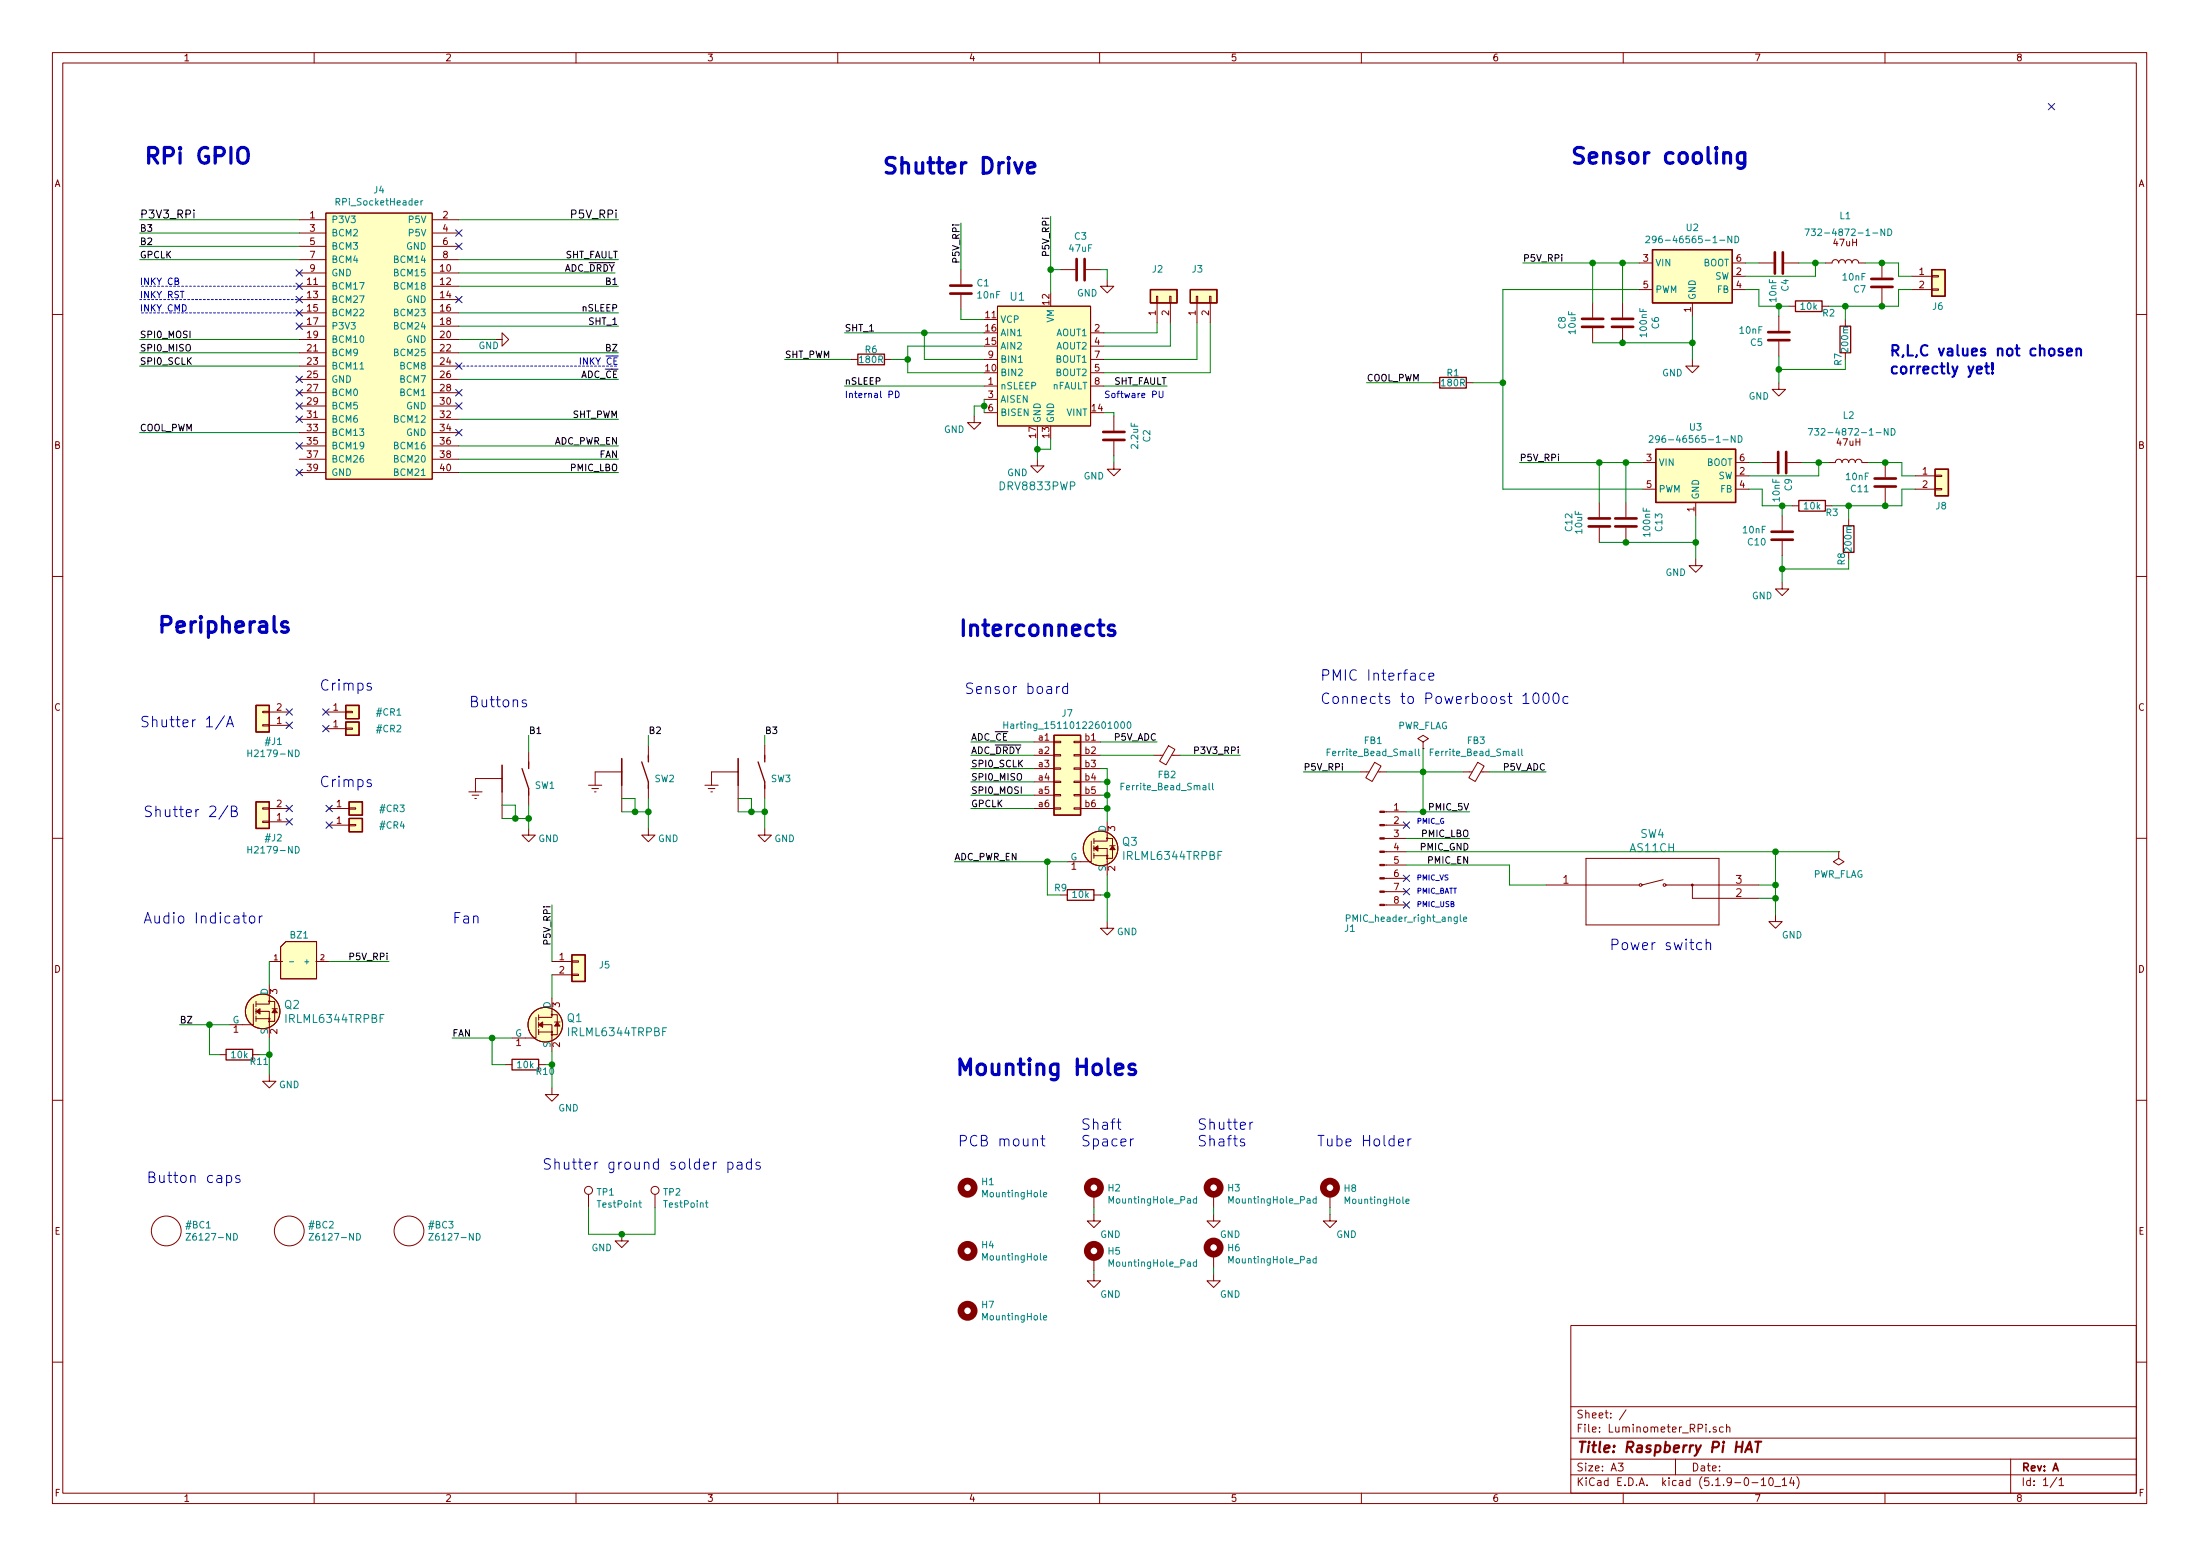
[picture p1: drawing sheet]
<svg xmlns="http://www.w3.org/2000/svg" width="420mm" height="297mm" viewBox="0 0 420 297" stroke-linecap="round" stroke-linejoin="round" font-family="sans-serif">
<g fill="none" stroke="#840000" stroke-width=".19">
<path d="M10 10h400v277h-400zM12 12h396v273.1h-396zM60 10v2M110 10v2M160 10v2M210 10v2M260 10v2M310 10v2M360 10v2M57.1 41.9h5.1M57.1 52.1h5.1M57.1 54.6h5.1"/>
<path d="M57.1 57.2h5.1M57.1 59.7h5.1M57.1 44.5h5.1M57.1 47h5.1M57.1 49.6h5.1M62.2 40.7h20.3v50.8h-20.3zM82.5 41.9h5.1M82.5 52.1h5.1M82.5 54.6h5.1M82.5 57.2h5.1M82.5 59.7h5.1M82.5 44.5h5.1"/>
<path d="M82.5 47h5.1M82.5 49.6h5.1M183.5 51.5v2.8M183.5 56.3v2.8M190.5 58.5h17.8v22.8h-17.8zM202.6 51.5h2.8M207.4 51.5h2.8M211.5 53.4v1.2h1.2l-1.2 1.3-1.3-1.3h1.3M220.9 56.6h.2v1.2h-.2zM221 57.8v3.8M223.4 56.6h.2v1.2h-.2zM223.5 57.8v3.8"/>
<path d="M228.5 56.6h.2v1.2h-.2zM228.6 57.8v3.8M231 56.6h.3v1.2h-.3zM231.1 57.8v3.8M304.2 57.8v2.8M309.9 57.8v2.8M313.1 50.2h2.5M313.1 55.3h2.5M323.2 57.8v2.6M330.8 50.2h2.6M330.8 52.7h2.6M330.8 55.3h2.6"/>
<path d="M335.9 50.2h2.8M340.7 50.2h2.8M341.6 58.5h1.3M348 58.5h1.2M348.6 50.2h1.3a.63 .63 0 0 1 .6-.6 .63 .63 0 0 1 .7 .6 .63 .63 0 0 1 .6-.6 .63 .63 0 0 1 .6 .6 .63 .63 0 0 1 .7-.6 .63 .63 0 0 1 .6 .6 .63 .63 0 0 1 .6-.6 .63 .63 0 0 1 .7 .6h1.2M359.4 50.2v2.8M359.4 55v2.8M365.1 52.7h3.8M365.1 55.3h3.8M368.9 55.2h1.3v.2h-1.3zM368.9 52.6h1.3v.3h-1.3zM10 60h2"/>
<path d="M57.1 62.3h5.1M57.1 64.8h5.1M57.1 67.3h5.1M57.1 69.9h5.1M57.1 72.4h5.1M57.1 75h5.1M57.1 77.5h5.1M82.5 62.3h5.1M82.5 64.8h5.1M82.5 67.3h5.1M82.5 69.9h5.1M82.5 72.4h5.1"/>
<path d="M82.5 75h5.1M82.5 77.5h5.1M94.6 64.8h1.3v-1.3l1.3 1.3-1.3 1.3v-1.3M162.6 68.6h1.2M168.9 68.6h1.3M186.1 79.4v1.3h1.2l-1.2 1.3-1.3-1.3h1.3M188 68.6h2.5M188 73.7h2.5M188 76.2h2.5M188 78.8h2.5M208.3 68.6h2.5M208.3 73.7h2.5"/>
<path d="M208.3 63.5h2.5M208.3 66.1h2.5M208.3 71.2h2.5M212.7 79.4v2.8M273.7 73.1h1.3M280 73.1h1.3M304.2 62.6v2.8M309.9 62.6v2.8M323.2 68.6v1.3h1.3l-1.3 1.3-1.3-1.3h1.3M339.7 73.1v1.2h1.3l-1.3 1.3-1.2-1.3h1.2M339.7 60.4v2.8M339.7 65.2v2.8"/>
<path d="M352.4 61v1.3M352.4 67.3v1.3M408 60h2M57.1 80h5.1M57.1 82.6h5.1M57.1 85.1h5.1M57.1 87.7h5.1M57.1 90.2h5.1M82.5 80h5.1M82.5 82.6h5.1M82.5 85.1h5.1M82.5 87.7h5.1"/>
<path d="M82.5 90.2h5.1M198.1 87.7v1.2h1.3l-1.3 1.3-1.3-1.3h1.3M212.7 88.3v1.3h1.3l-1.3 1.2-1.2-1.2h1.2M212.7 84.2v2.8M305.4 95.9v2.8M310.5 95.9v2.8M313.7 88.3h2.5M313.7 93.4h2.5M323.8 95.9v2.6M331.5 88.3h2.5M331.5 90.8h2.5M331.5 93.4h2.5"/>
<path d="M336.5 88.3h2.8M340.4 98.5v2.8M341.4 88.3h2.8M342.3 96.6h1.2M348.6 96.6h1.3M349.2 88.3h1.3a.63 .63 0 0 1 .7-.6 .63 .63 0 0 1 .6 .6 .63 .63 0 0 1 .6-.6 .63 .63 0 0 1 .7 .6 .63 .63 0 0 1 .6-.6 .63 .63 0 0 1 .6 .6 .63 .63 0 0 1 .7-.6 .63 .63 0 0 1 .6 .6h1.3M353.1 99.1v1.3M360 88.3v2.8M360 93.1v2.8M365.8 90.8h3.8M365.8 93.4h3.8M369.6 93.3h1.2v.2h-1.2z"/>
<path d="M369.6 90.7h1.2v.3h-1.2zM10 110h2M305.4 100.7v2.8M310.5 100.7v2.8M323.8 106.7v1.3h1.3l-1.3 1.3-1.2-1.3h1.2M340.4 111.2v1.2h1.2l-1.2 1.3-1.3-1.3h1.3M340.4 103.3v2.8M353.1 105.4v1.3M408 110h2M50.2 135.8h1.2v.3h-1.2zM50.2 138.3h1.2v.3h-1.2zM51.4 135.9h3.8"/>
<path d="M51.4 138.5h3.8M62.2 139.1h3.8M62.2 135.9h3.8M66 139h1.3v.2h-1.3zM66 135.8h1.3v.3h-1.3zM50.2 154.2h1.2v.3h-1.2zM50.2 156.8h1.2v.2h-1.2zM51.4 154.3h3.8M51.4 156.9h3.8M62.9 154.3h3.8M62.9 157.5h3.8M66.7 157.4h1.2v.2h-1.2z"/>
<path d="M66.7 154.2h1.2v.3h-1.2zM89.5 151.2h2.6M90.2 151.8h1.2M90.7 152.4h.3M95.9 148.6h-5.1v2.6M95.9 151.2v5M101 158.2v1.2h1.2l-1.2 1.3-1.3-1.3h1.3M101 143.5v2.6M101 151.2v2.5M112.4 149.9h2.5M113 150.5h1.3M113.5 151.2h.3"/>
<path d="M118.7 147.4h-5v2.5M118.7 149.9v5.1M123.8 158.2v1.2h1.3l-1.3 1.3-1.2-1.3h1.2M123.8 142.3v2.5M123.8 149.9v2.5M134.6 149.9h2.6M135.3 150.5h1.2M135.8 151.2h.3M141 147.4h-5.1v2.5M141 149.9v5.1M146 158.2v1.2h1.3l-1.3 1.3-1.2-1.3h1.2M146 142.3v2.5"/>
<path d="M146 149.9v2.5M197.5 144.2h3.8M197.5 141.6h3.8M197.5 146.7h3.8M197.5 149.3h3.8M197.5 151.8h3.8M197.5 154.3h3.8M201.3 154.2h1.3v.3h-1.3zM201.3 151.7h1.3v.2h-1.3zM201.3 149.1h1.3v.3h-1.3zM201.3 146.6h1.3v.2h-1.3zM201.3 144.1h1.3v.2h-1.3z"/>
<path d="M201.3 141.5h1.3v.3h-1.3zM205.1 154.2h1.3v.3h-1.3zM205.1 151.7h1.3v.2h-1.3zM205.1 149.1h1.3v.3h-1.3zM205.1 146.6h1.3v.2h-1.3zM205.1 144.1h1.3v.2h-1.3zM205.1 141.5h1.3v.3h-1.3zM206.4 144.2h3.8M206.4 141.6h3.8M206.4 146.7h3.8M206.4 149.3h3.8M206.4 151.8h3.8"/>
<path d="M206.4 154.3h3.8M211.5 156.9v3.7h-2.6M220.3 144.2h1.8M223.2 142.4l1.2 .7-1.7 2.9-1.2-.7zM223.8 144.2h1.6M259.7 147.4h1.8M262.5 145.5l1.3 .7-1.7 3-1.3-.7zM263.1 147.4h1.7M264.4 157.5h4.2M264.4 155h4.2M271.8 141.6l1-.6-1-.6-1 .6 1 .6v1.3M271.8 142.9h.1"/>
<path d="M279.4 147.4h1.8M282.2 145.5l1.2 .7-1.7 3-1.2-.7zM282.8 147.4h1.7M10 160h2M202.6 170.9h1.2M208.4 160.6v3.9h-4.6M208.9 162h2.6v5M208.9 160.1v1M208.9 161.5v1M208.9 162.9v1M208.9 163.4h2.6M208.9 170.9h1.3"/>
<path d="M211.3 160.1h1.2v3.8h-1.2M211.5 175.9v1.3h1.2l-1.2 1.3-1.3-1.3h1.3M212 161.5h1M264.4 160.1h4.2M264.4 172.8h4.2M264.4 170.2h4.2M264.4 167.7h4.2M264.4 165.1h4.2M264.4 162.6h4.2M295.3 168.9h17.8M302.9 163.9h25.4v12.7h-25.4zM313.6 168.9h.1"/>
<path d="M317.6 167.9l-4 1M318.1 168.9h.1M318.1 168.9h17.8M323.2 168.9v2.6h12.7M339.1 174.7v1.2h1.3l-1.3 1.3-1.3-1.3h1.3M351.2 162.6v1.3l1 .6-1 .6-1.1-.6 1.1-.6M351.2 162.6h.1M408 160h2M48.4 191.7v3.9h-4.6M48.9 193.1h2.5v5.1M48.9 194.5h2.5M48.9 191.2v1"/>
<path d="M48.9 192.6v1M48.9 194v1M51.3 191.2h1.2v3.8h-1.2M51.4 188v3.7h-2.5M51.4 183.6h2.6M51.9 192.6h1.1M53.6 180.8l1-1.1h5.9v7.2h-6.9zM60.3 183.6h2.6M102.4 194.2v4h-4.6M102.9 195.6h2.5v5.1M102.9 197h2.5M102.9 193.7v1"/>
<path d="M102.9 195.1v1M102.9 196.5v1M105.3 193.7h1.1v3.8h-1.1M105.4 190.5v3.7h-2.5M105.4 183.6h3.8M105.4 186.1h3.8M105.9 195.1h1M109.2 186h1.3v.2h-1.3zM109.2 183.4h1.3v.3h-1.3zM10 210h2M41.9 201.3h1.3M48.3 201.3h1.2"/>
<path d="M51.4 205.1v1.3h1.3l-1.3 1.3-1.2-1.3h1.2M96.5 203.2h1.3M102.9 203.2h1.2M105.4 207.7v1.3h1.3l-1.3 1.2-1.3-1.2h1.3M408 210h2M112.4 228v2.5M118.7 235.6v1.3h1.3l-1.3 1.3-1.2-1.3h1.2M125.1 228v2.5M208.9 231.8v1.3h1.3l-1.3 1.3-1.3-1.3h1.3M208.9 228v2.5M231.8 231.8v1.3h1.2l-1.2 1.3-1.3-1.3h1.3M231.8 228v2.5"/>
<path d="M231.8 239.4v2.6M254 231.8v1.3h1.3l-1.3 1.3-1.3-1.3h1.3M254 228v2.5M208.9 243.2v1.3h1.3l-1.3 1.3-1.3-1.3h1.3M208.9 240.1v2.5M231.8 243.2v1.3h1.2l-1.2 1.3-1.3-1.3h1.3M300 253h108v32.1h-108zM10 260h2M300 278.5h108M300 274.5h108M300 268.5h108M309 279.3h1l-.5 .6 .4 .1v.7l-.2 .1-.7-.1"/>
<path d="M310.5 269.1l-1.2 2M320 278.5v3M327.7 272.5l-.3-.1-.2 .2 .1 .2 .4 .2v.3h-.5M329.1 272.5l-.4-.1-.3 .3v.6l.3 .1 .4-.1M329.7 272.5l.2-.1 .4 .1 .1 .9M329.7 271.9v1.5M384 278.5v6.6M408 260h2M60 285.1v1.9M110 285.1v1.9M160 285.1v1.9M210 285.1v1.9"/>
<path d="M260 285.1v1.9M300 281.5h108M310 285.1v1.9M334.6 283h1.1M336.4 282.5l.4-.4v1.5M336.4 283.6h.8M337.9 282.3l.3-.2a.81 .81 0 0 1 .5 .6 .81 .81 0 0 1-.2 .8l-.2 .1a.79 .79 0 0 1-.4-1.3zM338.9 283.8h1.2M340.4 282.5l.4-.4v1.5M340.4 283.6h.8M342.2 282l-.4 1.1h.9M342.5 282.6v1"/>
<path d="M343.2 281.9a1.71 1.71 0 0 1 0 2.3M360 285.1v1.9M392.8 282l-1.3 2M393.2 282.5l.5-.4v1.5M393.2 283.6h.9"/>
<circle cx="210.2" cy="162" r="3.3"/>
<circle cx="211.5" cy="160.1" r=".13"/>
<circle cx="211.5" cy="163.9" r=".13"/>
<circle cx="211.5" cy="163.4" r=".13"/>
<circle cx="313.3" cy="168.9" r=".25"/>
<circle cx="317.9" cy="168.9" r=".25"/>
<circle cx="50.2" cy="193.1" r="3.3"/>
<circle cx="51.4" cy="194.5" r=".13"/>
<circle cx="51.4" cy="195" r=".13"/>
<circle cx="51.4" cy="191.2" r=".13"/>
<circle cx="104.1" cy="195.6" r="3.3"/>
<circle cx="105.4" cy="197" r=".13"/>
<circle cx="105.4" cy="197.5" r=".13"/>
<circle cx="105.4" cy="193.7" r=".13"/>
<circle cx="31.7" cy="235" r="2.84"/>
<circle cx="55.2" cy="235" r="2.84"/>
<circle cx="78.1" cy="235" r="2.84"/>
<circle cx="112.4" cy="227.2" r=".76"/>
<circle cx="125.1" cy="227.2" r=".76"/>
</g>
<path d="M333.3 277.2l.9-2 .4 2M333.5 276.7h1M335.2 275.2h1.2M335.8 275.2l-.2 2" fill="none" stroke="#840000" stroke-width=".41"/>
<g fill="none" stroke="#840000" stroke-width="1.3">
<circle cx="184.8" cy="226.7" r="1.27"/>
<circle cx="184.8" cy="238.8" r="1.27"/>
<circle cx="208.9" cy="226.7" r="1.27"/>
<circle cx="208.9" cy="238.8" r="1.27"/>
<circle cx="231.8" cy="238.2" r="1.27"/>
<circle cx="231.8" cy="226.7" r="1.27"/>
<circle cx="254" cy="226.7" r="1.27"/>
<circle cx="184.8" cy="250.2" r="1.27"/>
</g>
<g fill="none" stroke="#008484" stroke-width=".19">
<path d="M80.4 38.3v.9M80.7 38.3l-.3 .2M314.4 45.2l.4-.1 .3 .3-.8 .9h.8M316.3 45.6l-.3 .3-.3-.1-.2-.2v-.3l.3-.2h.2l.3 .2a.88 .88 0 0 1-.3 1h-.3M330.7 45.1v1.2l-.7-1.2v1.2M331.3 45.1a.64 .64 0 0 1 .8 .6 .64 .64 0 0 1-.8 .6zM344.7 43.7h.8l-.5 1.3M345.9 43.7h.8l-.4 .5 .3 .1 .1 .4-.2 .3-.6-.2M359.9 43.7v1.3l-.7-1.3v1.3M360.6 43.7a.64 .64 0 0 1 .7 .6 .64 .64 0 0 1-.7 .7zM68.8 70.4h.7M194.5 69.2h.7"/>
<path d="M315 83.3l.5-.1 .2 .3-.8 .9h.8M316.9 83.7l-.2 .3-.4-.1-.1-.2v-.3l.2-.2h.3l.2 .2a.88 .88 0 0 1-.2 1h-.4M331.4 83.2v1.2l-.8-1.2v1.2M332 83.2a.64 .64 0 0 1 .7 .6 .64 .64 0 0 1-.7 .6zM345.3 81.8h.9l-.6 1.3M346.6 81.8h.7l-.4 .5 .4 .1v.4l-.2 .3-.5-.2M360.6 81.8v1.3l-.7-1.3v1.3M361.2 81.8a.64 .64 0 0 1 .7 .6 .64 .64 0 0 1-.7 .7zM191.7 137.8v1.3M191.7 138.4h.8M192.5 137.8v1.3M214.2 137.9l.2-.1a.69 .69 0 0 1 .4 .6 .69 .69 0 0 1-.4 .7l-.4-.5z"/>
<path d="M215.4 137.9l.1-.1a.67 .67 0 0 1 .5 .6 .67 .67 0 0 1-.5 .7l-.2-.5zM47.3 143.2v1.2M47.3 143.8h.8M56.4 143.2a.64 .64 0 0 1 .8 .6 .64 .64 0 0 1-.8 .6zM214.1 150.1h.4M214.7 149.5h-.6v1.3M230.9 149.5v1.1l.2 .2M231.6 149.5v1.1l.2 .2M253.5 143.6h.4M254.1 143h-.6v1.3M270.3 143v1.1l.2 .2M270.9 143v1.1l.2 .2"/>
<path d="M273.2 143.6h.4M273.8 143h-.6v1.3M290 143v1.1l.1 .2M290.6 143v1.1l.2 .2M47.3 161.6v1.3M47.3 162.2h.8M56.4 161.6a.64 .64 0 0 1 .8 .6 .64 .64 0 0 1-.8 .7zM257.1 175.3l.7-.1v-.4l-.7-.2v1.3M278.9 174.6v1.1l.2 .2M279.5 175.5l.6-.1v-.3h-.4l-.2 .1 .1 .7h.5M55.3 183.6h.8M35.5 235.5h.9l-.9 1.2h.9"/>
<path d="M44.6 235.5a.64 .64 0 0 1 .7 .6 .64 .64 0 0 1-.7 .6zM59 235.5h.9l-.9 1.2h.9M68.1 235.5a.64 .64 0 0 1 .7 .6 .64 .64 0 0 1-.7 .6zM81.9 235.5h.9l-.9 1.2h.9M91 235.5a.64 .64 0 0 1 .7 .6 .64 .64 0 0 1-.7 .6zM122 229.6h.5M122.2 229.2v1.1l.3 .2M134.7 229.6h.5M134.9 229.2v1.1l.3 .2M199.3 228.1l.6-.1-.1-.3-.3-.1-.2 .2 .1 .6h.4M228.5 228.9l-.4-.1-.2 .3 .1 .5h.5M228.5 228.4v1.3"/>
<path d="M251.4 228.9l-.4-.1-.3 .3 .2 .5h.5M251.4 228.4v1.3M251.4 239.8v1.3M268.5 229.3l.6-.1v-.2l-.4-.1-.2 .2 .1 .6h.5M199.3 240.1l.6-.1-.1-.2-.3-.1-.2 .2 .1 .6h.4M199.3 251.5l.6-.1-.1-.2-.3-.1-.2 .2 .1 .6h.4M228.5 241l-.4-.1-.2 .2 .1 .6h.5M228.5 240.5v1.2M251.4 240.3h-.4l-.3 .2 .2 .6h.5"/>
</g>
<g fill="none" stroke="#840000" stroke-width=".25">
<path d="M219.7 55.3h5.1v2.5h-5.1zM227.3 55.3h5.1v2.5h-5.1zM315.6 47.7h15.2v10.1h-15.2zM342.9 57.4h5.1v2.1h-5.1zM368.9 51.5h2.6v5.1h-2.6zM163.8 67.6h5.1v2h-5.1zM275 72h5v2.1h-5zM351.4 62.3h2v5h-2zM316.2 85.8h15.3v10.1h-15.3zM343.5 95.5h5.1v2.1h-5.1zM369.6 89.6h2.5v5.1h-2.5zM352 100.4h2.1v5h-2.1z"/>
<path d="M48.9 134.7h2.5v5h-2.5zM66 137.8h2.6v2.6h-2.6zM66 134.7h2.6v2.5h-2.6zM48.9 153.1h2.5v5.1h-2.5zM66.7 156.2h2.5v2.6h-2.5zM66.7 153.1h2.5v2.5h-2.5zM99.7 146.7l1.3 3.8v1.3M101 145.5v1.2M122.6 145.5l1.2 3.8v1.2M123.8 144.2v1.3M144.8 145.5l1.2 3.8v1.2M146 144.2v1.3"/>
<path d="M201.3 140.4h5.1v15.2h-5.1zM203.8 169.8h5.1v2.1h-5.1zM323.2 168.8l-.1 .1 .1 .2M109.2 182.3h2.6v5.1h-2.6zM43.2 200.3h5.1v2h-5.1zM97.8 202.2h5.1v2.1h-5.1z"/>
<circle cx="323.2" cy="168.9" r=".13"/>
</g>
<g fill="none" stroke="#840000" stroke-width=".51">
<path d="M181.5 54.5h4M181.5 56h4M205.6 49.4v4.1M207.1 49.4v4.1M339 48.2v4M340.5 48.2v4M357.4 54.8h4M357.4 53.2h4M302.1 60.9h4.1M302.1 62.4h4.1M307.8 60.9h4.1M307.8 62.4h4.1"/>
<path d="M337.7 64.9h4.1M337.7 63.4h4.1M210.7 82.5h4.1M210.7 84h4.1M303.4 99h4.1M308.5 99h4M339.6 86.3v4M341.1 86.3v4M358 92.9h4.1M358 91.3h4.1M303.4 100.5h4.1M308.5 100.5h4"/>
<path d="M338.3 103h4.1M338.3 101.5h4.1"/>
</g>
<g fill="#ffffc2" stroke="#ffffc2" stroke-width=".19">
<path d="M316.2 85.8h15.3v10.1h-15.3z"/>
<path d="M369.6 89.6h2.5v5.1h-2.5z"/>
<path d="M315.6 47.7h15.2v10.1h-15.2z"/>
<path d="M368.9 51.5h2.6v5.1h-2.6z"/>
<path d="M62.2 40.7h20.3v50.8h-20.3z"/>
<path d="M201.3 140.4h5.1v15.2h-5.1z"/>
<path d="M53.6 180.8l1-1.1h5.9v7.2h-6.9z"/>
<path d="M219.7 55.3h5.1v2.5h-5.1z"/>
<path d="M227.3 55.3h5.1v2.5h-5.1z"/>
<path d="M109.2 182.3h2.6v5.1h-2.6z"/>
<path d="M66.7 156.2h2.5v2.6h-2.5z"/>
<path d="M66.7 153.1h2.5v2.5h-2.5z"/>
<path d="M66 137.8h2.6v2.6h-2.6z"/>
<path d="M66 134.7h2.6v2.5h-2.6z"/>
<path d="M48.9 153.1h2.5v5.1h-2.5z"/>
<path d="M48.9 134.7h2.5v5h-2.5z"/>
<path d="M190.5 58.5h17.8v22.8h-17.8z"/>
<circle cx="104.1" cy="195.6" r="3.3"/>
<circle cx="50.2" cy="193.1" r="3.3"/>
<circle cx="210.2" cy="162" r="3.3"/>
</g>
<g fill="#840000" stroke="#840000" stroke-width=".19">
<path d="M102.9 195.6l.7-.5v1z"/>
<path d="M106.4 195.1l.5 .8h-1z"/>
<path d="M48.9 193.1l.8-.5v1z"/>
<path d="M52.5 192.6l.5 .7h-1.1z"/>
<path d="M208.9 162l.8-.5v1z"/>
<path d="M212.5 161.5l.5 .7h-1z"/>
<path d="M263.5 172.6h.9v.3h-.9z"/>
<path d="M263.5 170.1h.9v.2h-.9z"/>
<path d="M263.5 167.5h.9v.3h-.9z"/>
<path d="M263.5 165h.9v.3h-.9z"/>
<path d="M263.5 162.5h.9v.2h-.9z"/>
<path d="M263.5 159.9h.9v.3h-.9z"/>
<path d="M263.5 157.4h.9v.2h-.9z"/>
<path d="M263.5 154.8h.9v.3h-.9z"/>
</g>
<path d="M95.9 146.1v5.1M118.7 144.8v5.1M141 144.8v5.1" fill="none" stroke="#840000" stroke-width=".3"/>
<path d="M26.7 57.2h30.4M57.1 59.7h-30.4M57.1 54.6h-30.4M87.6 69.9h30.5" fill="none" stroke="#0000c2" stroke-width=".19" stroke-dasharray=".4 .4"/>
<g fill="none" stroke="#008400" stroke-width=".19">
<path d="M26.7 41.9h30.4M26.7 49.6h30.4M26.7 47h30.4M26.7 44.5h30.4M87.6 41.9h30.5M87.6 59.7h30.5M87.6 49.6h30.5M87.6 52.1h29.9M87.6 54.6h30.5M183.5 42.6v8.9M183.5 59.1v1.9h4.5M200.7 41.3v14.6"/>
<path d="M200.7 51.5h1.9M210.2 51.5h1.3v1.9M290.8 50.2h22.3M304.2 50.2v7.6M309.9 50.2v7.6M313.1 55.3h-26.1v38.1h26.7M333.4 55.3h2.5v3.2h5.7M333.4 50.2h2.5M339.7 58.5v1.9M343.5 50.2h5.1M346.7 50.2v2.5h-13.3M352.4 58.5v2.5"/>
<path d="M356.2 50.2h6.4v2.5h2.5M359.4 57.8v.7M365.1 55.3h-2.5v3.2h-13.4M26.7 64.8h30.4M26.7 67.3h30.4M26.7 69.9h30.4M87.6 64.8h7M87.6 62.3h30.5M87.6 72.4h30.5M87.6 67.3h30.5M149.9 68.6h12.7M161.3 63.5h26.7"/>
<path d="M161.3 73.7h26.7M170.2 68.6h3.2M176.5 63.5v5.1h11.5M188 66.1h-14.6v5.1h14.6M188 77.5h-1.9v1.9M188 76.2v2.6M210.8 73.7h12.1M210.8 78.8h1.9v.6M221 61.6v1.9h-10.2M223.5 61.6v4.5h-12.7M228.6 61.6v7h-17.8M231.1 61.6v9.6h-20.3"/>
<path d="M261 73.1h12.7M281.3 73.1h5.7M304.2 65.4h19M323.2 60.4v8.2M339.7 68v5.1M352.4 68.6v1.9h-12.7M26.7 82.6h30.4M87.6 80h30.5M87.6 85.1h30.5M87.6 90.2h30.5M87.6 87.7h30.5M198.1 83.9v3.8"/>
<path d="M200.7 83.9v1.9h-2.6M212.7 87v1.3M290.2 88.3h23.5M305.4 88.3v7.6M310.5 88.3v7.6M323.8 98.5v8.2M334 88.3h2.5M334 93.4h2.5v3.2h5.8M340.4 96.6v1.9M344.2 88.3h5M347.3 88.3v2.5h-13.3M353.1 96.6v2.5"/>
<path d="M356.9 88.3h6.3v2.5h2.6M360 95.9v.7M365.8 93.4h-2.6v3.2h-13.3M305.4 103.5h18.4M340.4 106.1v5.1M353.1 106.7v1.9h-12.7M95.9 156.2h5.1M95.9 153.7h2.5v2.5M101 140.4v3.1M101 153.7v4.5M118.7 155h5.1M118.7 152.4h2.6v2.6"/>
<path d="M123.8 140.4v1.9M123.8 152.4v5.8M141 155h5M141 152.4h2.5v2.6M146 140.4v1.9M146 152.4v5.8M185.4 151.8h12.1M185.4 154.3h12.1M185.4 146.7h12.1M185.4 149.3h12.1M185.4 141.6h12.1M185.4 144.2h12.1"/>
<path d="M210.2 151.8h1.3M210.2 146.7h1.3v10.2M210.2 154.3h1.3M210.2 149.3h1.3M210.2 141.6h10.8M210.2 144.2h10.1M225.4 144.2h11.5M248.9 147.4h10.8M264.8 147.4h14.6M268.6 155h12.1M271.8 142.9v12.1M284.5 147.4h10.8"/>
<path d="M105.4 172.8v10.8M182.2 164.5h21.6M200 164.5v6.4h2.6M210.2 170.9h1.3M211.5 167v8.9M268.6 165.1h19.7v3.8h7M268.6 160.1h12.1M268.6 162.6h82.6M335.9 168.9h3.2M335.9 171.5h3.2M339.1 162.6v12.1M34.3 195.6h9.5"/>
<path d="M40 195.6v5.7h1.9M51.4 183.6v4.4M51.4 198.2v6.9M62.9 183.6h11.4M86.4 198.2h11.4M94 198.2v5h2.5M105.4 186.1v4.4M49.5 201.3h1.9M104.1 203.2h1.3M105.4 200.7v7M112.4 230.5v5.1h12.7v-5.1M208.9 230.5v1.3"/>
<path d="M231.8 230.5v1.3M254 230.5v1.3M208.9 242.6v.6M231.8 242v1.2"/>
</g>
<path d="M37 40.1v.1" fill="none" stroke="#000" stroke-width=".19"/>
<g fill="none" stroke="#0000c2" stroke-width=".19">
<path d="M117 68h1.1M169.8 75.3h.6l.1-.2-.1-.3-.6-.1v1.2M171 74.7a.63 .63 0 0 1 .7 .6 .63 .63 0 0 1-.7 .6zM221.4 74.7v1l.2 .2h.4l.1-.2v-1M42.9 136.6l-1.7 2.6M43.3 138.7l.6-2 .7 2M43.5 138.2h.9M70.9 130.5l-.5-.1-.3 .3 .1 .3 .7 .2 .1 .2-.1 .3-.2 .1-.6-.1M100.5 133.7a.48 .48 0 0 0-.8 .2l.1 .3a.63 .63 0 0 1 .8 .4l-.3 .3-.6-.1M201.8 131v1.4M202.4 131l-.4 .2-.2 .2M203.9 131.2l-.6-.2-.4 .4v.6l.2 .3 .2 .1 .6-.1"/>
<path d="M203.9 130.4v2M272.1 128.6l-.5-.1-.4 .4v.6l.2 .3 .2 .1 .5-.1M272.9 129.2l.9-.2v-.4l-.6-.1-.3 .3 .1 1 .2 .1 .6-.1M290.9 134.3h1.1M293 132.5a.49 .49 0 0 1 .5-.2 .49 .49 0 0 1 .3 .4l.1 .4a1.03 1.03 0 0 1-.5 1.2l-.3-.1a1.49 1.49 0 0 1-.1-1.7zM294.9 132.5a.49 .49 0 0 1 .5-.2 .49 .49 0 0 1 .3 .4 1.03 1.03 0 0 1-.6 1.6 1.23 1.23 0 0 1-.2-1.8zM296.8 132.5a.49 .49 0 0 1 .5-.2 .49 .49 0 0 1 .3 .4 1.04 1.04 0 0 1-.5 1.6 1.25 1.25 0 0 1-.3-1.8zM299.5 133.1l-.6-.1-.4 .3v.6l.2 .3 .2 .1 .6-.1M43.5 153.8l-1.7 2.6M44.2 154.8l.8-.1a.48 .48 0 0 0 .2-.4 .48 .48 0 0 0-.3-.4h-.7v2h.8a.54 .54 0 0 0 .4-.6 .54 .54 0 0 0-.5-.5M70.9 148.9l-.5-.1-.3 .3 .1 .3 .7 .2 .1 .2-.1 .3-.2 .1-.6-.1M46.3 174.9h.7"/>
<path d="M46.6 174.2v1.7l.1 .2 .3 .1M47.7 175.1a.53 .53 0 0 1 .6-.2 .53 .53 0 0 1 .4 .3v.6a.54 .54 0 0 1-.6 .4 .54 .54 0 0 1-.5-.4zM49.5 174.9v1.3M50.1 174.9l-.4 .1-.2 .2M325.9 179.3v2M325 180l-.6-.1-.4 .4v.6l.2 .3 .2 .1 .6-.1M325.9 180.1a.47 .47 0 0 1 .8 .1v1.1M197.3 217.6a.49 .49 0 0 1 .8 .1v1.1M198.8 217.4h.8M199.1 216.7v1.8l.1 .2 .4 .1M213.3 214.2h.8M213.6 213.6v1.7l.1 .2 .4 .1"/>
<path d="M216.5 217.4l-.4 .1-.2 .3M237.6 217.5l-.1-.1-.5 .1-.1 .2 .1 .3a.63 .63 0 0 1 .7 .5l-.2 .3-.6-.1M238.7 214.2v1.4M239.3 214.2l-.4 .1-.2 .3M267.1 218.1l.9-.2v-.4l-.6-.1-.3 .3 .1 1 .2 .1 .6-.1M268.9 217.4v1.4M269.5 217.4l-.4 .1-.2 .3M43.3 224.5l.6-.1 .3 .4v.6l-.1 .2-.2 .1-.6-.1M45.8 224.5l-.2-.1-.5 .1-.1 .2 .1 .3a.63 .63 0 0 1 .8 .4l-.3 .3-.6-.1M139 222l.6-.1 .4 .3v.6l-.2 .3-.2 .1-.6-.1M139 221.9v2M140.8 222l.2-.1 .6 .1 .1 1.2"/>
<path d="M141.7 222.3l-.7 .1a.39 .39 0 0 0-.3 .4 .39 .39 0 0 0 .3 .4l.7-.1M143.5 222l-.6-.1-.4 .3v.6l.2 .3 .2 .1 .6-.1M143.5 221.2v2M145.1 222l-.4-.1-.3 .2 .1 .3 .6 .2 .1 .2-.1 .3-.2 .1-.5-.1"/>
</g>
<path d="M45.5 28.6a1.02 1.02 0 0 1 1.2-.4 1.02 1.02 0 0 1 .7 .9v1.1a1 1 0 0 1-1 1 1 1 0 0 1-1-1zM196.2 32.1l1.4-.3-.1-.6-.3-.1h-.6l-.3 .1-.1 .3v1.1l.1 .3 .3 .2h.6l.3-.2M333.2 29.1v2.5a.84 .84 0 0 1-1.3 .4M333.2 29.3a.96 .96 0 0 0-1.3 .1l-.1 .3 .1 1.2a.96 .96 0 0 0 1.3 .1M54.9 118.8l-.7-.1-.4 .4 .1 .4 1 .3 .2 .3-.2 .4-.3 .2h-.5l-.3-.2M212.8 119.5l-.7-.2-.4 .4 .1 .5 1 .3 .2 .2-.2 .5-.3 .1h-.5l-.3-.1M216.7 203.3l-.7-.2-.4 .5 .1 .4 1 .3 .2 .3-.2 .4-.2 .1h-.6l-.3-.1" fill="none" stroke="#0000c2" stroke-width=".61"/>
<path d="M379.1 70h.8M379.4 69.3v1.7l.1 .2 .4 .1M380.5 71.1l.1 .1-.1 .1-.1-.1 .1-.1v.2M380.5 69.3v1.2l.1-1.1-.1-.1-.1 .1 .1 1.1M393.9 66.6l-.5-.1-.3 .3 .1 .3 .7 .2 .1 .2-.1 .3-.2 .1-.6-.1M394.8 67.2l.9-.2-.1-.4-.6-.1-.2 .3v1l.2 .1 .6-.1M396.6 66.7a.52 .52 0 0 1 .7-.1l.1 1.3M396.6 66.5v1.4" fill="none" stroke="#0000c2" stroke-width=".41"/>
<g fill="#008400" stroke="#008400" stroke-width=".25">
<circle cx="323.8" cy="103.5" r=".51"/>
<circle cx="360" cy="96.6" r=".51"/>
<circle cx="310.5" cy="88.3" r=".51"/>
<circle cx="176.5" cy="63.5" r=".51"/>
<circle cx="271.8" cy="147.4" r=".51"/>
<circle cx="143.5" cy="155" r=".51"/>
<circle cx="211.5" cy="149.3" r=".51"/>
<circle cx="146.1" cy="155" r=".51"/>
<circle cx="287" cy="73.1" r=".51"/>
<circle cx="121.3" cy="155" r=".51"/>
<circle cx="271.8" cy="155" r=".51"/>
<circle cx="211.5" cy="154.3" r=".51"/>
<circle cx="339.1" cy="168.9" r=".51"/>
<circle cx="118.7" cy="235.6" r=".51"/>
<circle cx="198.1" cy="85.8" r=".51"/>
<circle cx="123.8" cy="155" r=".51"/>
<circle cx="51.4" cy="201.3" r=".51"/>
<circle cx="200.7" cy="51.5" r=".51"/>
<circle cx="339.1" cy="162.6" r=".51"/>
<circle cx="352.4" cy="58.5" r=".51"/>
<circle cx="40" cy="195.6" r=".51"/>
<circle cx="340.4" cy="108.6" r=".51"/>
<circle cx="359.4" cy="58.5" r=".51"/>
<circle cx="340.4" cy="96.6" r=".51"/>
<circle cx="173.4" cy="68.6" r=".51"/>
<circle cx="94" cy="198.2" r=".51"/>
<circle cx="359.4" cy="50.2" r=".51"/>
<circle cx="105.4" cy="203.2" r=".51"/>
<circle cx="339.7" cy="58.5" r=".51"/>
<circle cx="353.1" cy="96.6" r=".51"/>
<circle cx="101" cy="156.2" r=".51"/>
<circle cx="98.4" cy="156.2" r=".51"/>
<circle cx="211.5" cy="170.9" r=".51"/>
<circle cx="339.7" cy="70.5" r=".51"/>
<circle cx="310.5" cy="103.5" r=".51"/>
<circle cx="211.5" cy="151.8" r=".51"/>
<circle cx="200" cy="164.5" r=".51"/>
<circle cx="347.3" cy="88.3" r=".51"/>
<circle cx="339.1" cy="171.5" r=".51"/>
<circle cx="346.7" cy="50.2" r=".51"/>
<circle cx="188" cy="77.5" r=".51"/>
<circle cx="304.2" cy="50.2" r=".51"/>
<circle cx="305.4" cy="88.3" r=".51"/>
<circle cx="309.9" cy="50.2" r=".51"/>
<circle cx="309.9" cy="65.4" r=".51"/>
<circle cx="323.2" cy="65.4" r=".51"/>
<circle cx="360" cy="88.3" r=".51"/>
</g>
<g fill="none" stroke="#000084" stroke-width=".19">
<path d="M391.2 19.7l1.2 1.3M392.4 19.7l-1.2 1.3M56.5 51.5l1.3 1.2M56.5 54l1.3 1.3M56.5 56.6l1.3 1.2M56.5 59.1l1.3 1.2M57.8 51.5l-1.3 1.2M57.8 54l-1.3 1.3M57.8 56.6l-1.3 1.2M57.8 59.1l-1.3 1.2M87 46.4l1.2 1.2M87 56.6l1.2 1.2"/>
<path d="M87 43.9l1.2 1.2M88.2 46.4l-1.2 1.2M88.2 56.6l-1.2 1.2M88.2 43.9l-1.2 1.2M56.5 79.4l1.3 1.3M56.5 71.8l1.3 1.2M56.5 61.7l1.3 1.2M56.5 76.9l1.3 1.2M56.5 74.4l1.3 1.2M57.8 79.4l-1.3 1.3M57.8 71.8l-1.3 1.2M57.8 76.9l-1.3 1.2"/>
<path d="M57.8 74.4l-1.3 1.2M57.8 61.7l-1.3 1.2M87 76.9l1.2 1.2M87 69.3l1.2 1.2M87 74.4l1.2 1.2M88.2 76.9l-1.2 1.2M88.2 69.3l-1.2 1.2M88.2 74.4l-1.2 1.2M56.5 89.6l1.3 1.2M56.5 84.5l1.3 1.2M57.8 89.6l-1.3 1.2M57.8 84.5l-1.3 1.2"/>
<path d="M87 82l1.2 1.2M88.2 82l-1.2 1.2M54.6 135.3l1.3 1.2M54.6 137.9l1.3 1.2M55.9 135.3l-1.3 1.2M55.9 137.9l-1.3 1.2M61.6 135.3l1.2 1.2M61.6 138.5l1.2 1.2M62.8 135.3l-1.2 1.2M62.8 138.5l-1.2 1.2M54.6 153.7l1.3 1.3M54.6 156.3l1.3 1.2"/>
<path d="M55.9 153.7l-1.3 1.3M55.9 156.3l-1.3 1.2M62.3 153.7l1.2 1.3M62.3 156.9l1.2 1.2M63.5 153.7l-1.2 1.3M63.5 156.9l-1.2 1.2M268 156.9l1.2 1.2M269.2 156.9l-1.2 1.2M268 167.1l1.2 1.2M268 169.6l1.2 1.2M268 172.1l1.2 1.3M269.2 167.1l-1.2 1.2"/>
<path d="M269.2 169.6l-1.2 1.2M269.2 172.1l-1.2 1.3"/>
</g>
<g font-size="4.2" fill="#0000c2">
<text x="27.3" y="31.3">RPi GPIO</text>
<text x="168.3" y="33.2">Shutter Drive</text>
<text x="299.7" y="31.3">Sensor cooling</text>
<text x="29.8" y="120.8">Peripherals</text>
<text x="182.9" y="121.5">Interconnects</text>
<text x="182.2" y="205.3">Mounting Holes</text>
</g>
<g font-size="2.8" fill="#0000c2">
<text x="360.7" y="68">R,L,C values not chosen</text>
<text x="360.7" y="71.4">correctly yet!</text>
<text x="61" y="131.9">Crimps</text>
<text x="252.1" y="130">PMIC Interface</text>
<text x="89.5" y="135">Buttons</text>
<text x="184.1" y="132.5">Sensor board</text>
<text x="252.1" y="134.4">Connects to Powerboost 1000c</text>
<text x="26.7" y="138.8">Shutter 1/A</text>
<text x="27.3" y="156">Shutter 2/B</text>
<text x="61" y="150.3">Crimps</text>
<text x="27.3" y="176.3">Audio Indicator</text>
<text x="86.4" y="176.3">Fan</text>
<text x="307.3" y="181.4">Power switch</text>
<text x="206.4" y="215.7">Shaft</text>
<text x="228.6" y="215.7">Shutter</text>
<text x="182.9" y="218.9">PCB mount</text>
<text x="206.4" y="218.9">Spacer</text>
<text x="228.6" y="218.9">Shafts</text>
<text x="251.5" y="218.9">Tube Holder</text>
<text x="27.9" y="225.8">Button caps</text>
<text x="103.5" y="223.3">Shutter ground solder pads</text>
</g>
<text font-size="2.8" fill="#840000" x="301" y="277.3">Title: Raspberry Pi HAT</text>
<g font-size="2.1">
<text x="26.7" y="41.7">P3V3_RPi</text>
<text x="109.4" y="41.7">P5V_RPi</text>
</g>
<g font-size="2.1" fill="#008484">
<text x="193" y="57.4">U1</text>
<text x="191.1" y="93.6">DRV8833PWP</text>
<text x="214.4" y="161.5">Q3</text>
<text x="313.3" y="160">SW4</text>
<text x="214.8" y="164.1">IRLML6344TRPBF</text>
<text x="311.4" y="162.6">AS11CH</text>
<text x="54.4" y="192.6">Q2</text>
<text x="54.8" y="195.3">IRLML6344TRPBF</text>
<text x="108.4" y="195.1">Q1</text>
<text x="108.7" y="197.8">IRLML6344TRPBF</text>
</g>
<g font-size="2.1" fill="#840000">
<text x="298.5" y="168.7">1</text>
<text x="331.5" y="171.2">2</text>
<text x="331.5" y="168.7">3</text>
<text x="301" y="273.5">File: Luminometer_RPi.sch</text>
<text x="301" y="270.8">Sheet: /</text>
<text x="301" y="280.9">Size: A3</text>
<text x="323" y="280.9">Date:</text>
<text x="386" y="280.9">Rev: A</text>
<text x="301" y="283.7">KiCad E.D.A. kicad (5.1.9-0-10_14)</text>
<text x="386" y="283.7">Id: 1/1</text>
</g>
<g font-size="1.8" fill="#840000">
<text x="35" y="11.7">1</text>
<text x="85" y="11.7">2</text>
<text x="135" y="11.7">3</text>
<text x="185" y="11.7">4</text>
<text x="235" y="11.7">5</text>
<text x="285" y="11.7">6</text>
<text x="335" y="11.7">7</text>
<text x="385" y="11.7">8</text>
<text x="10.4" y="35.7">A</text>
<text x="408.4" y="35.7">A</text>
<text x="59.2" y="41.7">1</text>
<text x="84.6" y="41.7">2</text>
<text x="59.2" y="44.2">3</text>
<text x="59.2" y="46.8">5</text>
<text x="84.6" y="44.2">4</text>
<text x="84.6" y="46.8">6</text>
<text x="350.3" y="47">47uH</text>
<text x="59.2" y="49.3">7</text>
<text x="59.2" y="51.9">9</text>
<text x="84.1" y="51.9">10</text>
<text x="84.6" y="49.3">8</text>
<text x="313.8" y="49.9">3</text>
<text x="331.6" y="52.5">2</text>
<text x="331.6" y="49.9">6</text>
<text x="366.5" y="52.5">1</text>
<text x="58.7" y="54.4">11</text>
<text x="58.7" y="56.9">13</text>
<text x="58.7" y="59.5">15</text>
<text x="84.1" y="54.4">12</text>
<text x="84.1" y="56.9">14</text>
<text x="84.1" y="59.5">16</text>
<text x="200.4" y="58.2" transform="rotate(-90 200.4 58.2)">12</text>
<text x="313.8" y="55">5</text>
<text x="323" y="59.6" transform="rotate(-90 323 59.6)">1</text>
<text x="331.6" y="55">4</text>
<text x="366.5" y="55">2</text>
<text x="58.7" y="62">17</text>
<text x="58.7" y="64.6">19</text>
<text x="84.1" y="62">18</text>
<text x="84.1" y="64.6">20</text>
<text x="188.3" y="60.7">11</text>
<text x="188.3" y="65.8">15</text>
<text x="188.3" y="63.3">16</text>
<text x="209.1" y="63.3">2</text>
<text x="209.1" y="65.8">4</text>
<text x="220.7" y="60.2" transform="rotate(-90 220.7 60.2)">1</text>
<text x="223.3" y="60.2" transform="rotate(-90 223.3 60.2)">2</text>
<text x="228.3" y="60.2" transform="rotate(-90 228.3 60.2)">1</text>
<text x="230.9" y="60.2" transform="rotate(-90 230.9 60.2)">2</text>
<text x="58.7" y="67.1">21</text>
<text x="58.7" y="69.6">23</text>
<text x="84.1" y="67.1">22</text>
<text x="84.1" y="69.6">24</text>
<text x="188.3" y="70.9">10</text>
<text x="188.7" y="68.4">9</text>
<text x="209.1" y="70.9">5</text>
<text x="209.1" y="68.4">7</text>
<text x="58.7" y="72.2">25</text>
<text x="58.7" y="74.7">27</text>
<text x="58.7" y="77.3">29</text>
<text x="84.1" y="72.2">26</text>
<text x="84.1" y="74.7">28</text>
<text x="84.1" y="77.3">30</text>
<text x="188.7" y="73.4">1</text>
<text x="188.7" y="76">3</text>
<text x="209.1" y="73.4">8</text>
<text x="58.7" y="79.8">31</text>
<text x="58.7" y="82.3">33</text>
<text x="84.1" y="79.8">32</text>
<text x="84.1" y="82.3">34</text>
<text x="188.7" y="78.5">6</text>
<text x="197.9" y="83.6" transform="rotate(-90 197.9 83.6)">17</text>
<text x="200.4" y="83.6" transform="rotate(-90 200.4 83.6)">13</text>
<text x="208.6" y="78.5">14</text>
<text x="10.4" y="85.7">B</text>
<text x="58.7" y="84.9">35</text>
<text x="58.7" y="87.4">37</text>
<text x="58.7" y="90">39</text>
<text x="84.1" y="84.9">36</text>
<text x="84.1" y="87.4">38</text>
<text x="84.1" y="90">40</text>
<text x="314.5" y="88">3</text>
<text x="332.3" y="88">6</text>
<text x="350.9" y="85.1">47uH</text>
<text x="408.4" y="85.7">B</text>
<text x="314.5" y="93.1">5</text>
<text x="332.3" y="90.6">2</text>
<text x="332.3" y="93.1">4</text>
<text x="367.2" y="90.6">1</text>
<text x="367.2" y="93.1">2</text>
<text x="323.6" y="97.7" transform="rotate(-90 323.6 97.7)">1</text>
<text x="10.4" y="135.7">C</text>
<text x="52.9" y="135.7">2</text>
<text x="63.7" y="135.7">1</text>
<text x="408.4" y="135.7">C</text>
<text x="52.9" y="138.2">1</text>
<text x="63.7" y="138.8">1</text>
<text x="198.4" y="141.4">a1</text>
<text x="198.4" y="143.9">a2</text>
<text x="207.3" y="141.4">b1</text>
<text x="207.3" y="143.9">b2</text>
<text x="198.4" y="146.5">a3</text>
<text x="198.4" y="149">a4</text>
<text x="207.3" y="146.5">b3</text>
<text x="207.3" y="149">b4</text>
<text x="52.9" y="154.1">2</text>
<text x="64.3" y="154.1">1</text>
<text x="198.4" y="151.5">a5</text>
<text x="198.4" y="154.1">a6</text>
<text x="207.3" y="151.5">b5</text>
<text x="207.3" y="154.1">b6</text>
<text x="266.2" y="154.7">1</text>
<text x="52.9" y="156.6">1</text>
<text x="64.3" y="157.3">1</text>
<text x="213" y="158.6" transform="rotate(-90 213 158.6)">3</text>
<text x="266.2" y="157.3">2</text>
<text x="266.2" y="159.8">3</text>
<text x="204.6" y="166">1</text>
<text x="213" y="166.3" transform="rotate(-90 213 166.3)">2</text>
<text x="266.2" y="162.3">4</text>
<text x="266.2" y="164.9">5</text>
<text x="266.2" y="167.4">6</text>
<text x="266.2" y="170">7</text>
<text x="266.2" y="172.5">8</text>
<text x="10.4" y="185.7">D</text>
<text x="106.8" y="183.3">1</text>
<text x="106.8" y="185.8">2</text>
<text x="408.4" y="185.7">D</text>
<text x="53" y="189.7" transform="rotate(-90 53 189.7)">3</text>
<text x="44.6" y="197.1">1</text>
<text x="53" y="197.4" transform="rotate(-90 53 197.4)">2</text>
<text x="106.9" y="192.3" transform="rotate(-90 106.9 192.3)">3</text>
<text x="98.6" y="199.7">1</text>
<text x="106.9" y="199.9" transform="rotate(-90 106.9 199.9)">2</text>
<text x="10.4" y="235.7">E</text>
<text x="408.4" y="235.7">E</text>
<text x="10.5" y="285.7">F</text>
<text x="35" y="286.7">1</text>
<text x="85" y="286.7">2</text>
<text x="135" y="286.7">3</text>
<text x="185" y="286.7">4</text>
<text x="235" y="286.7">5</text>
<text x="285" y="286.7">6</text>
<text x="335" y="286.7">7</text>
<text x="385" y="286.7">8</text>
<text x="408.5" y="285.7">F</text>
</g>
<g font-size="1.8" fill="#008484">
<text x="64.5" y="39.2">RPi_SocketHeader</text>
<text x="71.4" y="36.9">J4</text>
<text x="351.4" y="41.8">L1</text>
<text x="63.2" y="42.6">P3V3</text>
<text x="63.2" y="45.1">BCM2</text>
<text x="63.2" y="47.7">BCM3</text>
<text x="77.6" y="47.7">GND</text>
<text x="78.2" y="42.6">P5V</text>
<text x="78.2" y="45.1">P5V</text>
<text x="205.3" y="45.8">C3</text>
<text x="316.6" y="46.4">296-46565-1-ND</text>
<text x="322.1" y="44.1">U2</text>
<text x="346.9" y="45">732-4872-1-ND</text>
<text x="63.2" y="50.2">BCM4</text>
<text x="63.2" y="52.7">GND</text>
<text x="75.5" y="52.7">BCM15</text>
<text x="75.5" y="50.2">BCM14</text>
<text x="204.3" y="48.1">47uF</text>
<text x="220.1" y="52">J2</text>
<text x="227.7" y="52">J3</text>
<text x="316.1" y="50.8">VIN</text>
<text x="325.2" y="50.8">BOOT</text>
<text x="327.5" y="53.4">SW</text>
<text x="352" y="53.6">10nF</text>
<text x="63.2" y="55.3">BCM17</text>
<text x="63.2" y="57.8">BCM27</text>
<text x="75.5" y="55.3">BCM18</text>
<text x="77.6" y="57.8">GND</text>
<text x="186.6" y="54.7">C1</text>
<text x="186.8" y="57">10nF</text>
<text x="205.7" y="56.6">GND</text>
<text x="316.1" y="55.9">PWM</text>
<text x="323.8" y="57.3" transform="rotate(-90 323.8 57.3)">GND</text>
<text x="328" y="55.9">FB</text>
<text x="339.3" y="57.6" transform="rotate(-90 339.3 57.6)">10nF</text>
<text x="341.6" y="55.6" transform="rotate(-90 341.6 55.6)">C4</text>
<text x="344" y="59.1">10k</text>
<text x="354.1" y="55.9">C7</text>
<text x="369.1" y="59.1">J6</text>
<text x="63.2" y="60.4">BCM22</text>
<text x="63.2" y="62.9">P3V3</text>
<text x="63.2" y="65.4">BCM10</text>
<text x="75.5" y="60.4">BCM23</text>
<text x="75.5" y="62.9">BCM24</text>
<text x="77.6" y="65.4">GND</text>
<text x="191" y="61.6">VCP</text>
<text x="191" y="64.2">AIN1</text>
<text x="201.3" y="61.6" transform="rotate(-90 201.3 61.6)">VM</text>
<text x="201.8" y="64.2">AOUT1</text>
<text x="299" y="62.7" transform="rotate(-90 299 62.7)">C8</text>
<text x="300.9" y="63.7" transform="rotate(-90 300.9 63.7)">10uF</text>
<text x="314.5" y="64.2" transform="rotate(-90 314.5 64.2)">100nF</text>
<text x="316.8" y="62.7" transform="rotate(-90 316.8 62.7)">C6</text>
<text x="332.3" y="63.7">10nF</text>
<text x="348.1" y="60.4">R2</text>
<text x="63.2" y="68">BCM9</text>
<text x="63.2" y="70.5">BCM11</text>
<text x="75.5" y="68">BCM25</text>
<text x="76.5" y="70.5">BCM8</text>
<text x="91.4" y="66.6">GND</text>
<text x="164.3" y="69.3">180R</text>
<text x="165.3" y="67.4">R6</text>
<text x="191" y="71.8">BIN2</text>
<text x="191" y="66.7">AIN2</text>
<text x="191" y="69.3">BIN1</text>
<text x="201.8" y="66.7">AOUT2</text>
<text x="201.8" y="71.8">BOUT2</text>
<text x="201.8" y="69.3">BOUT1</text>
<text x="276.4" y="71.8">R1</text>
<text x="317.4" y="71.8">GND</text>
<text x="334.4" y="66">C5</text>
<text x="351.7" y="69.7" transform="rotate(-90 351.7 69.7)">R7</text>
<text x="353" y="67.1" transform="rotate(-90 353 67.1)">200m</text>
<text x="63.2" y="73.1">GND</text>
<text x="63.2" y="75.6">BCM0</text>
<text x="76.5" y="73.1">BCM7</text>
<text x="76.5" y="75.6">BCM1</text>
<text x="191" y="74.3">nSLEEP</text>
<text x="191" y="76.9">AISEN</text>
<text x="200.9" y="74.3">nFAULT</text>
<text x="275.4" y="73.7">180R</text>
<text x="334" y="76.3">GND</text>
<text x="63.2" y="78.1">BCM5</text>
<text x="63.2" y="80.7">BCM6</text>
<text x="63.2" y="83.2">BCM13</text>
<text x="75.5" y="80.7">BCM12</text>
<text x="77.6" y="78.1">GND</text>
<text x="77.6" y="83.2">GND</text>
<text x="180.3" y="82.6">GND</text>
<text x="191" y="79.4">BISEN</text>
<text x="198.8" y="80.8" transform="rotate(-90 198.8 80.8)">GND</text>
<text x="201.3" y="80.8" transform="rotate(-90 201.3 80.8)">GND</text>
<text x="203.7" y="79.4">VINT</text>
<text x="322.7" y="82.2">U3</text>
<text x="347.6" y="83.1">732-4872-1-ND</text>
<text x="352" y="79.9">L2</text>
<text x="63.2" y="85.8">BCM19</text>
<text x="63.2" y="88.3">BCM26</text>
<text x="75.5" y="85.8">BCM16</text>
<text x="75.5" y="88.3">BCM20</text>
<text x="217.4" y="85.5" transform="rotate(-90 217.4 85.5)">2.2uF</text>
<text x="219.7" y="84.3" transform="rotate(-90 219.7 84.3)">C2</text>
<text x="316.7" y="88.9">VIN</text>
<text x="317.3" y="84.5">296-46565-1-ND</text>
<text x="325.9" y="88.9">BOOT</text>
<text x="63.2" y="90.8">GND</text>
<text x="75.5" y="90.8">BCM21</text>
<text x="192.4" y="90.9">GND</text>
<text x="207" y="91.5">GND</text>
<text x="316.7" y="94">PWM</text>
<text x="324.5" y="95.4" transform="rotate(-90 324.5 95.4)">GND</text>
<text x="328.1" y="91.5">SW</text>
<text x="328.6" y="94">FB</text>
<text x="339.9" y="95.7" transform="rotate(-90 339.9 95.7)">10nF</text>
<text x="342.2" y="93.7" transform="rotate(-90 342.2 93.7)">C9</text>
<text x="352.7" y="91.7">10nF</text>
<text x="353.6" y="94">C11</text>
<text x="300.3" y="101.4" transform="rotate(-90 300.3 101.4)">C12</text>
<text x="302.2" y="101.8" transform="rotate(-90 302.2 101.8)">10uF</text>
<text x="317.5" y="101.4" transform="rotate(-90 317.5 101.4)">C13</text>
<text x="333" y="101.8">10nF</text>
<text x="344.6" y="97.2">10k</text>
<text x="348.8" y="98.5">R3</text>
<text x="369.8" y="97.2">J8</text>
<text x="315.2" y="102.3" transform="rotate(-90 315.2 102.3)">100nF</text>
<text x="333.9" y="104.1">C10</text>
<text x="352.3" y="107.8" transform="rotate(-90 352.3 107.8)">R8</text>
<text x="353.6" y="105.2" transform="rotate(-90 353.6 105.2)">200m</text>
<text x="318.1" y="109.9">GND</text>
<text x="334.6" y="114.4">GND</text>
<text x="72" y="136.6">#CR1</text>
<text x="202.9" y="136.8">J7</text>
<text x="50.8" y="142.2">#J1</text>
<text x="72" y="139.8">#CR2</text>
<text x="193.4" y="139.1">Harting_15110122601000</text>
<text x="260.6" y="142">FB1</text>
<text x="266.8" y="139.2">PWR_FLAG</text>
<text x="280.3" y="142">FB3</text>
<text x="48.1" y="144.5">H2179-ND</text>
<text x="125" y="149.3">SW2</text>
<text x="147.3" y="149.3">SW3</text>
<text x="221.2" y="148.6">FB2</text>
<text x="254" y="144.3">Ferrite_Bead_Small</text>
<text x="273.7" y="144.3">Ferrite_Bead_Small</text>
<text x="72.7" y="155">#CR3</text>
<text x="102.2" y="150.6">SW1</text>
<text x="214.6" y="150.9">Ferrite_Bead_Small</text>
<text x="50.8" y="160.6">#J2</text>
<text x="72.7" y="158.2">#CR4</text>
<text x="102.8" y="160.7">GND</text>
<text x="125.7" y="160.7">GND</text>
<text x="147.9" y="160.7">GND</text>
<text x="211.2" y="158.8" transform="rotate(-90 211.2 158.8)">D</text>
<text x="48.1" y="162.9">H2179-ND</text>
<text x="204.4" y="164.2">G</text>
<text x="211.2" y="166.4" transform="rotate(-90 211.2 166.4)">S</text>
<text x="346.2" y="167.5">PWR_FLAG</text>
<text x="201.4" y="170.1">R9</text>
<text x="204.9" y="171.4">10k</text>
<text x="55.5" y="179.2">BZ1</text>
<text x="213.3" y="178.5">GND</text>
<text x="256.8" y="177.9">J1</text>
<text x="257.8" y="176">PMIC_header_right_angle</text>
<text x="340.3" y="179.2">GND</text>
<text x="114.5" y="184.9">J5</text>
<text x="51.2" y="189.9" transform="rotate(-90 51.2 189.9)">D</text>
<text x="44.4" y="195.4">G</text>
<text x="51.2" y="197.5" transform="rotate(-90 51.2 197.5)">S</text>
<text x="98.4" y="197.9">G</text>
<text x="105.2" y="192.4" transform="rotate(-90 105.2 192.4)">D</text>
<text x="44.2" y="202">10k</text>
<text x="47.9" y="203.3">R11</text>
<text x="98.9" y="203.9">10k</text>
<text x="105.2" y="200" transform="rotate(-90 105.2 200)">S</text>
<text x="53.3" y="207.7">GND</text>
<text x="102.5" y="205.2">R10</text>
<text x="106.6" y="212.2">GND</text>
<text x="187.6" y="226.2">H1</text>
<text x="211.7" y="227.4">H2</text>
<text x="234.5" y="227.4">H3</text>
<text x="256.8" y="227.5">H8</text>
<text x="114" y="228.2">TP1</text>
<text x="114.3" y="230.5">TestPoint</text>
<text x="126.7" y="228.2">TP2</text>
<text x="127" y="230.5">TestPoint</text>
<text x="187.9" y="228.6">MountingHole</text>
<text x="212.2" y="229.8">MountingHole_Pad</text>
<text x="235" y="229.8">MountingHole_Pad</text>
<text x="257.1" y="229.8">MountingHole</text>
<text x="35.6" y="234.5">#BC1</text>
<text x="36.4" y="236.8">Z6127-ND</text>
<text x="59.1" y="234.5">#BC2</text>
<text x="59.9" y="236.8">Z6127-ND</text>
<text x="82" y="234.5">#BC3</text>
<text x="82.8" y="236.8">Z6127-ND</text>
<text x="113" y="238.8">GND</text>
<text x="187.6" y="238.3">H4</text>
<text x="210.1" y="236.3">GND</text>
<text x="211.7" y="239.5">H5</text>
<text x="233" y="236.3">GND</text>
<text x="234.5" y="238.9">H6</text>
<text x="255.2" y="236.3">GND</text>
<text x="187.9" y="240.6">MountingHole</text>
<text x="212.2" y="241.8">MountingHole_Pad</text>
<text x="235" y="241.2">MountingHole_Pad</text>
<text x="187.6" y="249.7">H7</text>
<text x="210.1" y="247.7">GND</text>
<text x="233" y="247.7">GND</text>
<text x="187.9" y="252.1">MountingHole</text>
</g>
<g font-size="1.8">
<text x="26.7" y="44.2">B3</text>
<text x="26.7" y="46.8">B2</text>
<text x="26.7" y="49.3">GPCLK</text>
<text x="107.6" y="51.9">ADC_DRDY</text>
<text x="107.8" y="49.3">SHT_FAULT</text>
<text x="183.3" y="49.8" transform="rotate(-90 183.3 49.8)">P5V_RPi</text>
<text x="200.4" y="48.6" transform="rotate(-90 200.4 48.6)">P5V_RPi</text>
<text x="290.8" y="49.9">P5V_RPi</text>
<text x="111.2" y="59.5">nSLEEP</text>
<text x="115.8" y="54.4">B1</text>
<text x="26.7" y="64.6">SPI0_MOSI</text>
<text x="112.6" y="62">SHT_1</text>
<text x="161.3" y="63.3">SHT_1</text>
<text x="26.7" y="67.1">SPI0_MISO</text>
<text x="26.7" y="69.6">SPI0_SCLK</text>
<text x="115.7" y="67.1">BZ</text>
<text x="149.9" y="68.4">SHT_PWM</text>
<text x="110.8" y="72.2">ADC_CE</text>
<text x="161.3" y="73.4">nSLEEP</text>
<text x="212.6" y="73.4">SHT_FAULT</text>
<text x="261" y="72.8">COOL_PWM</text>
<text x="26.7" y="82.3">COOL_PWM</text>
<text x="109.3" y="79.8">SHT_PWM</text>
<text x="105.7" y="84.9">ADC_PWR_EN</text>
<text x="109" y="90">PMIC_LBO</text>
<text x="114.5" y="87.4">FAN</text>
<text x="290.2" y="88">P5V_RPi</text>
<text x="101" y="140.1">B1</text>
<text x="123.8" y="140.1">B2</text>
<text x="146" y="140.1">B3</text>
<text x="185.4" y="143.9">ADC_DRDY</text>
<text x="185.4" y="141.4">ADC_CE</text>
<text x="212.8" y="141.4">P5V_ADC</text>
<text x="228.6" y="143.9">P3V3_RPi</text>
<text x="185.4" y="149">SPI0_MISO</text>
<text x="185.4" y="146.5">SPI0_SCLK</text>
<text x="248.9" y="147.1">P5V_RPi</text>
<text x="287.1" y="147.1">P5V_ADC</text>
<text x="185.4" y="151.5">SPI0_MOSI</text>
<text x="185.4" y="154.1">GPCLK</text>
<text x="273.1" y="154.7">PMIC_5V</text>
<text x="271.5" y="159.8">PMIC_LBO</text>
<text x="182.2" y="164.2">ADC_PWR_EN</text>
<text x="271.3" y="162.3">PMIC_GND</text>
<text x="272.8" y="164.9">PMIC_EN</text>
<text x="67" y="183.3">P5V_RPi</text>
<text x="105.2" y="180" transform="rotate(-90 105.2 180)">P5V_RPi</text>
<text x="34.3" y="195.4">BZ</text>
<text x="86.4" y="197.9">FAN</text>
</g>
<g font-size="1.7" fill="#0000c2">
<text x="26.7" y="59.5">INKY CMD</text>
<text x="26.7" y="56.9">INKY RST</text>
<text x="26.7" y="54.4">INKY CB</text>
<text x="110.5" y="69.6">INKY CE</text>
<text x="161.3" y="76">Internal PD</text>
<text x="210.8" y="76">Software PU</text>
</g>
<g font-size="1.4" fill="#0000c2">
<text x="270.5" y="157.3">PMIC_G</text>
<text x="270.5" y="168.1">PMIC_VS</text>
<text x="270.5" y="170.6">PMIC_BATT</text>
<text x="270.5" y="173.1">PMIC_USB</text>
</g>
<g font-size="1.4" fill="#840000">
<text x="52.3" y="183.3">1</text>
<text x="61.2" y="183.3">2</text>
</g>
<text font-size="1.4" fill="#008484" x="58.5" y="184.1">+</text>
</svg>
